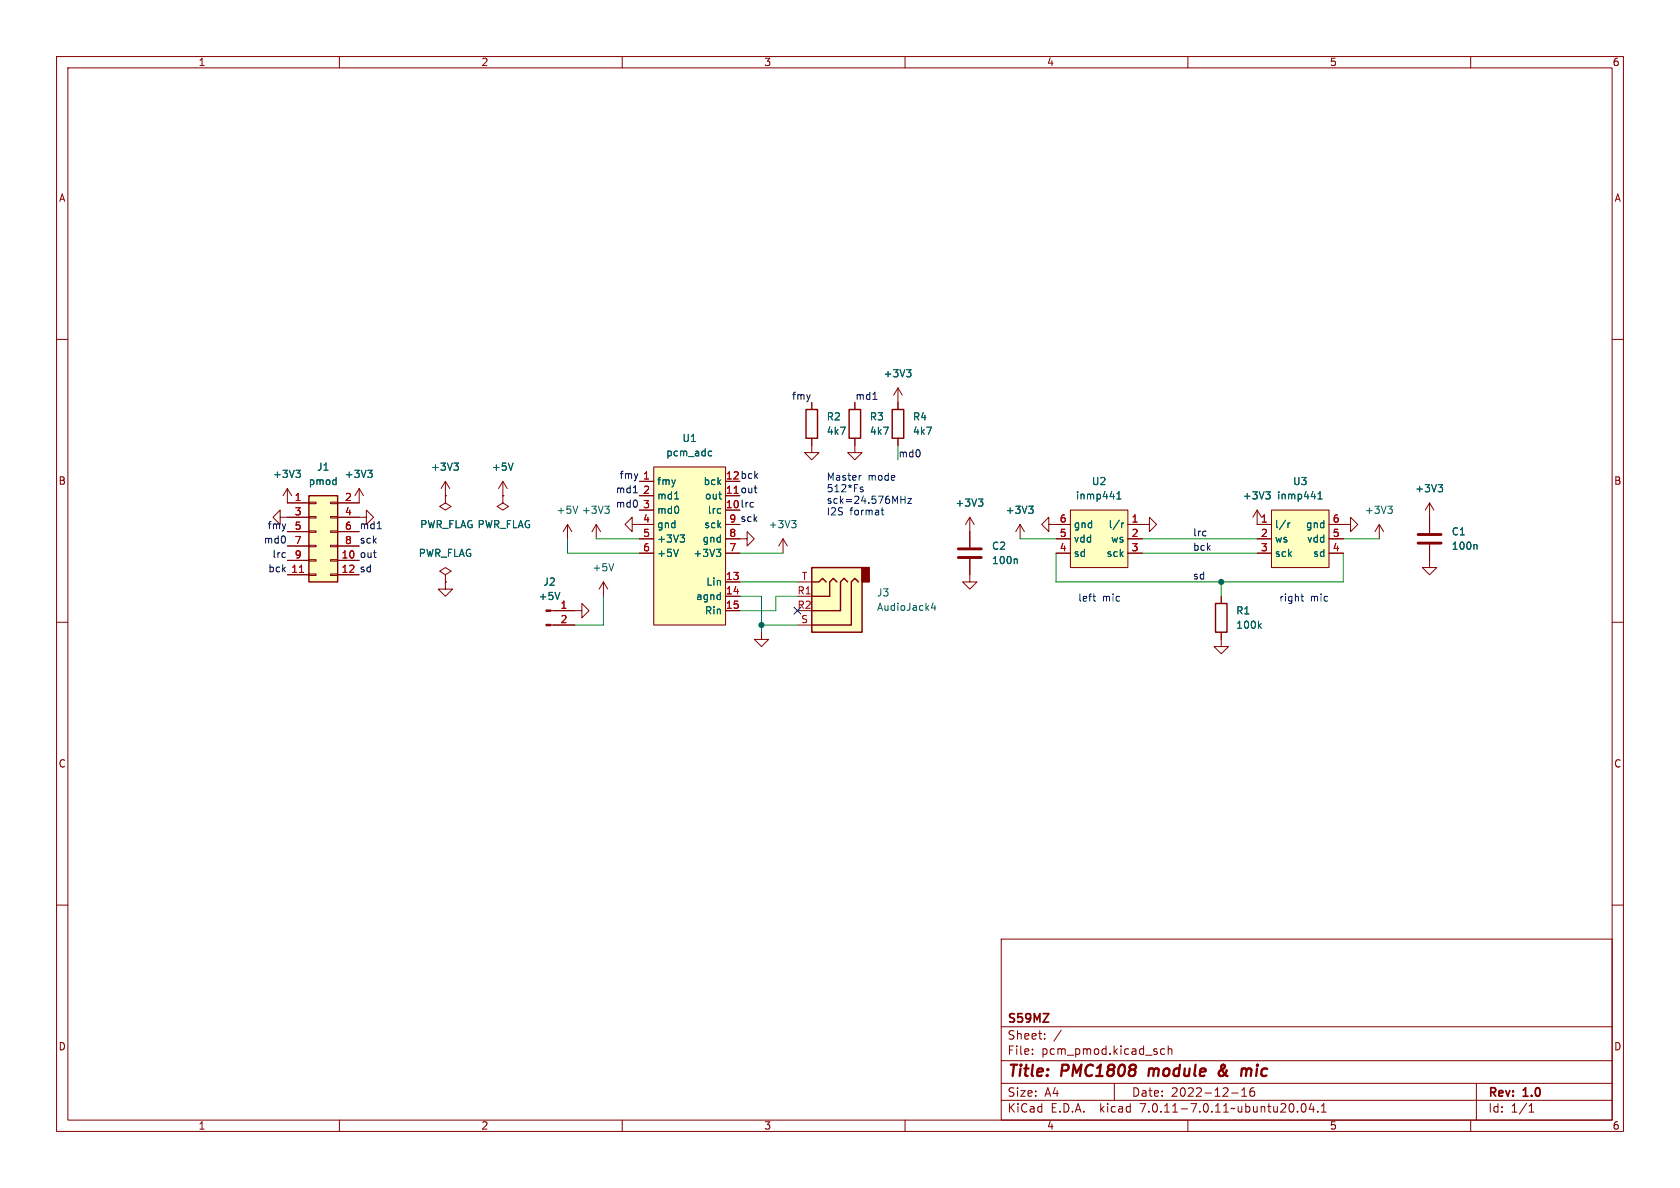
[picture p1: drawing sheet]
<svg xmlns="http://www.w3.org/2000/svg" width="297mm" height="210mm" viewBox="0 0 297 210" stroke-linecap="round" stroke-linejoin="round" font-family="sans-serif">
<g fill="none" stroke="#840000" stroke-width=".18">
<path d="M10 10h277v190h-277zM12 12h273v186h-273zM60 10v2M110 10v2M160 10v2M210 10v2M260 10v2M10 60h2M285 60h2M143.5 77.5v2.5h1.3l-1.3 1.3-1.3-1.3h1.3M143.5 71.1v1.3M151.1 77.5v2.5h1.3l-1.3 1.3-1.2-1.3h1.2"/>
<path d="M151.1 71.1v1.3M158.7 68.6l-.7 1.3M158.7 68.6v3.8M158.7 77.5v1.2M158.7 68.6l.8 1.3M49.5 91.4v1.3l-1.2-1.3 1.2-1.2v1.2h5.1M50.8 86.4l-.8 1.2M50.8 86.4v2.5h3.8M50.8 86.4l.8 1.2M50.8 99.1h3.8M50.8 94h3.8M50.8 96.5h3.8"/>
<path d="M54.6 98.9h1.3v.3h-1.3zM54.6 96.4h1.3v.2h-1.3zM54.6 93.9h1.3v.2h-1.3zM54.6 91.3h1.3v.3h-1.3zM54.6 88.8h1.3v.2h-1.3zM58.4 98.9h1.3v.3h-1.3zM58.4 96.4h1.3v.2h-1.3zM58.4 93.9h1.3v.2h-1.3zM58.4 91.3h1.3v.3h-1.3zM58.4 88.8h1.3v.2h-1.3zM59.7 91.4h5.1v-1.2l1.2 1.2-1.2 1.3v-1.3M59.7 99.1h3.8"/>
<path d="M59.7 94h3.8M59.7 96.5h3.8M63.5 86.4l-.8 1.2M63.5 86.4v2.5h-3.8M63.5 86.4l.8 1.2M78.7 87.6v1.3l-1 .6 1 .7 1.1-.7-1.1-.6M78.7 87.6h.1M78.7 85.1l-.7 1.3M78.7 85.1v2.5M78.7 85.1l.8 1.3M88.9 87.6v1.3l-1 .6 1 .7 1-.7-1-.6M88.9 87.6h.1"/>
<path d="M88.9 85.1l-.8 1.3M88.9 85.1v2.5M88.9 85.1l.8 1.3M100.3 92.7l-.7 1.3M100.3 92.7v2.6M100.3 92.7l.8 1.3M105.4 92.7l-.8 1.3M105.4 92.7v2.6M105.4 92.7l.8 1.3M111.8 92.7v1.3l-1.3-1.3 1.3-1.3v1.3h3.8M113 85.1h2.6M113 87.6h2.6"/>
<path d="M113 90.2h2.6M113 95.3h2.6M113 97.8h2.6M115.6 82.6h12.7v27.9h-12.7zM128.3 95.3h3.8v-1.3l1.2 1.3-1.2 1.2v-1.2M128.3 92.7h2.5M128.3 97.8h2.5M138.4 95.3l-.7 1.2M138.4 95.3v2.5M138.4 95.3l.8 1.2M171.4 98.8v4.1h1.3l-1.3 1.2-1.2-1.2h1.2M171.4 91.4l-.7 1.3"/>
<path d="M171.4 91.4v5.4M171.4 91.4l.8 1.3M180.3 92.7l.8 1.3M180.3 92.7v2.6M180.3 92.7l-.7 1.3M185.4 92.7v1.3l-1.3-1.3 1.3-1.3v1.3h3.8M186.7 95.3h2.5M186.7 97.8h2.5M189.2 90.2h10.2v10.1h-10.2zM199.4 92.7h3.8v-1.3l1.3 1.3-1.3 1.3v-1.3M199.4 95.3h2.5M199.4 97.8h2.5"/>
<path d="M222.2 90.2v2.5h2.6M222.2 95.3h2.6M222.2 97.8h2.6M222.2 90.2l-.7 1.2M222.2 90.2l.8 1.2M224.8 90.2h10.1v10.1h-10.1zM234.9 92.7h3.9v-1.3l1.2 1.3-1.2 1.3v-1.3M234.9 95.3h2.6M234.9 97.8h2.6M243.8 92.7l-.7 1.3M243.8 92.7v2.6M243.8 92.7l.8 1.3"/>
<path d="M252.7 96.3v4h1.3l-1.3 1.3-1.2-1.3h1.2M252.7 88.9v5.3M252.7 88.9l-.7 1.3M252.7 88.9l.8 1.3M10 110h2M50.8 101.6h3.8M54.6 101.5h1.3v.2h-1.3zM58.4 101.5h1.3v.2h-1.3zM59.7 101.6h3.8M78.7 101.6l1.1-.6-1.1-.7-1 .7 1 .6v1.3M78.7 102.9h.1M78.7 102.9v1.2h1.3l-1.3 1.3-1.2-1.3h1.2"/>
<path d="M97.4 108h5.5v-1.3l1.2 1.3-1.2 1.2v-1.2M97.4 110.5h4.2M106.7 102.9l-.8 1.2M106.7 102.9v2.5M106.7 102.9l.7 1.2M128.3 102.9h2.5M128.3 105.4h2.5M128.3 108h2.5M134.6 111.8v1.2h1.3l-1.3 1.3-1.3-1.3h1.3M141 102.9h2.5M141 105.4h2.5M141 110.5h2.5"/>
<path d="M215.9 111.8v2.5h1.3l-1.3 1.3-1.3-1.3h1.3M215.9 105.4v1.3M285 110h2M10 160h2M285 160h2M177 166h108v32h-108zM60 198v2M110 198v2M160 198v2M177 194.5h108M177 191.5h108M177 187.5h108"/>
<path d="M177 181.5h108M182.5 186.3v.1M182.5 185.5v.1M184.7 183.6v.1M184.7 182.8v.1M187.6 182.1l-1.3 2M197 191.5v3M205.9 185.5l-.4-.1-.3 .3v.4l.1 .2h.6M206.5 185.5l.2-.1 .4 .1 .1 .9M206.5 184.9v1.5M210 198v2M217.7 193.2h1.2"/>
<path d="M219.5 193.8h.9M219.5 192.7l.5-.4v1.5M221.7 192.3a.59 .59 0 0 0-.7 .6v.6l.1 .2 .4 .1 .2-.1 .1-.5-.1-.3h-.5l-.2 .3M229.4 196.5v.1M230.2 195.2l.2-.1a.81 .81 0 0 1 .6 .6 .81 .81 0 0 1-.3 .8l-.2 .1a.81 .81 0 0 1-.3-1.4zM231.8 195l-.3 1.1h.9M232.2 195.6v1M233 196.5v.1M233.6 196.6h.9M233.6 195.5l.4-.4v1.5M260 198v2M261 191.5v6.5"/>
<path d="M270.3 196.6h.9M270.3 195.5l.4-.4v1.5"/>
</g>
<path d="M203.2 188.9l-.2 1.3M216.4 188.8l-.7 .5a.52 .52 0 0 0-.1 .8 .52 .52 0 0 0 .8-.1M216.5 188.3l-.2-.1a.41 .41 0 0 0-.4 .5l.6 1.1M219.8 188.9l.5 .1 .1 .2M220.4 189.2l-.1 1M221.2 189a.5 .5 0 0 0-.8 .2" fill="none" stroke="#840000" stroke-width=".4"/>
<g fill="none" stroke="#006464" stroke-width=".18">
<path d="M125.3 79.8h.5M160.3 65.3h.7l-.4 .5M160.8 65.8l.2 .3v.3l-.2 .2M52.3 83.1h.8l-.4 .5M52.9 83.6l.2 .3v.3l-.2 .2M65 83.1h.8l-.4 .5M65.6 83.6l.2 .3v.3l-.2 .2M80.3 81.9h.7l-.4 .4M80.8 82.3l.2 .3v.3l-.2 .2M90.7 81.9l-.4 1.2M102.1 89.5l-.4 1.2M106.9 89.5h.8l-.4 .5"/>
<path d="M107.5 90l.2 .2v.3l-.2 .2M108.5 99.6l-.4 1.3M119.3 88.2h.7M119.9 97.1l-.4 1.3M120.2 94.6h.8l-.4 .4M120.8 95l.2 .3v.3l-.2 .2M125.3 80.5h.5M127.2 97.6l.2 .2v.3l-.2 .3M127.4 97.1l-.4 .5M139.9 92h.8l-.4 .5M140.5 92.5l.2 .2v.3l-.2 .3M173 88.2h.7l-.4 .5"/>
<path d="M173.5 88.7l.2 .2v.3l-.2 .3M179.7 98.8l.1 .2v.6M181.9 89.5h.7l-.4 .5M182.4 90l.2 .2v.3l-.2 .2M197.5 88.2h.7M197.5 87.3l.3-.4v1.3M198.3 92.4v.9M198.7 92.4l-.4 .3M223.8 86.9h.7l-.4 .5M224.3 87.4l.2 .3v.3l-.2 .2M227.7 92.4v.9M228.1 92.4l-.4 .3"/>
<path d="M233 88.2h.7M233 87.3l.4-.4v1.3M245.4 89.5h.7l-.4 .5M245.9 90l.2 .2v.3l-.2 .2M254.2 85.7h.8l-.4 .5M254.8 86.2l.2 .2v.3l-.2 .2M260.9 96.3l.2 .1v.7M99 104.7l-.5 1.3M165 106.6l-.3 .9h.8M165.3 107v.9M222.6 110.6l.4 .5M223 110.2l-.5 .5"/>
</g>
<path d="M142.5 72.4h2v5.1h-2zM150.1 72.4h2v5.1h-2zM157.7 72.4h2.1v5.1h-2.1zM54.6 87.6h5.1v15.3h-5.1zM143.5 100.3h8.9v11.5h-8.9zM143.5 102.9h1.3l.6-.7 .6 .7M148 102.9l-.7-.7-.6 .7v2.5h-3.2M149.9 102.9l-.7-.7-.6 .7v5.1h-5.1M151.8 102.9l-.7-.7-.6 .7v7.6h-7M214.9 106.7h2v5.1h-2z" fill="none" stroke="#840000" stroke-width=".25"/>
<path d="M169.4 98.6h4.1M169.4 97h4.1M250.7 96h4.1M250.7 94.5h4.1" fill="none" stroke="#840000" stroke-width=".51"/>
<g fill="#ffffc2" stroke="#ffffc2" stroke-width=".18">
<path d="M115.6 82.6h12.7v27.9h-12.7z"/>
<path d="M143.5 100.3h8.9v11.5h-8.9z"/>
<path d="M54.6 87.6h5.1v15.3h-5.1z"/>
<path d="M224.8 90.2h10.1v10.1h-10.1z"/>
<path d="M189.2 90.2h10.2v10.1h-10.2z"/>
</g>
<g fill="#840000" stroke="#840000" stroke-width=".18">
<path d="M96.5 110.4h.9v.2h-.9z"/>
<path d="M96.5 107.8h.9v.3h-.9z"/>
</g>
<path d="M152.4 100.3h1.3v2.6h-1.3z" fill="#840000" stroke="#840000" stroke-width=".25"/>
<path d="M52.9 101.2h.8" fill="none" stroke="#a90000" stroke-width=".18"/>
<path d="M154.3 70.6h.7M66.7 93.5h.7M112 87.1h.7" fill="none" stroke="#0f0f0f" stroke-width=".18"/>
<path d="M152.1 86.5l.5 .2v.2h-.4M152.1 86.2h.5M152.3 84l-.3 .1M155.8 90.2h.4M155.9 89.8v1l.3 .2M159.3 88.3h.7M160 87.7v1.3M160.5 88.1h.6l-.6 .9h.6M193.2 105.4h.5M193.4 106.1l.3 .2M230 105.4h.5M230.2 105v1.1l.3 .2" fill="none" stroke="#0000c2" stroke-width=".18"/>
<g fill="none" stroke="#009600" stroke-width=".18">
<path d="M158.7 78.7v2.6M100.3 95.3v2.5h12.7M105.4 95.3h7.6M130.8 97.8h7.6M180.3 95.3h6.4M186.7 97.8v5.1h50.8v-5.1M201.9 97.8h20.3M201.9 95.3h20.3M237.5 95.3h6.3M106.7 105.4v5.1h-5.1M130.8 102.9h10.2M130.8 105.4h3.8v6.4"/>
<path d="M134.6 110.5h6.4M141 105.4h-3.8v2.6h-6.4M215.9 102.9v2.5"/>
</g>
<path d="M140.4 107.3l1.2 1.3M141.6 107.3l-1.2 1.3" fill="none" stroke="#000084" stroke-width=".18"/>
<g fill="#009600" stroke="#009600" stroke-width=".18">
<circle cx="215.9" cy="102.9" r=".46"/>
<circle cx="134.6" cy="110.5" r=".46"/>
</g>
<g font-size="2.8" fill="#840000">
<text x="178" y="190.9">Title:</text>
<text x="187.7" y="190.9">PMC1808</text>
<text x="203.9" y="190.9">module</text>
<text x="217.1" y="190.9">&amp;</text>
<text x="221.9" y="190.9">mic</text>
</g>
<g font-size="2.1" fill="#840000">
<text x="178" y="184">Sheet:</text>
<text x="178" y="181.2">S59MZ</text>
<text x="178" y="186.7">File:</text>
<text x="184.1" y="186.7">pcm_pmod.kicad_sch</text>
<text x="178" y="196.9">KiCad</text>
<text x="178" y="194.1">Size:</text>
<text x="184.7" y="194.1">A4</text>
<text x="185.7" y="196.9">E.D.A.</text>
<text x="194.6" y="196.9">kicad</text>
<text x="200" y="194.1">Date:</text>
<text x="201.8" y="196.9">7.0.11-7.0.11~ubuntu20.04.1</text>
<text x="207" y="194.1">2022-12-16</text>
<text x="263" y="194.3">Rev:</text>
<text x="263" y="196.9">Id:</text>
<text x="267.1" y="196.9">1/1</text>
<text x="269.4" y="194.3">1.0</text>
</g>
<g font-size="1.8" fill="#840000">
<text x="35" y="11.9">1</text>
<text x="85" y="11.9">2</text>
<text x="135" y="11.9">3</text>
<text x="185" y="11.9">4</text>
<text x="235" y="11.9">5</text>
<text x="285" y="11.9">6</text>
<text x="10.3" y="35.9">A</text>
<text x="285.3" y="35.9">A</text>
<text x="10.3" y="85.9">B</text>
<text x="128.2" y="89.9">10 lrc</text>
<text x="128.2" y="84.8">12 bck</text>
<text x="285.3" y="85.9">B</text>
<text x="10.3" y="135.9">C</text>
<text x="285.3" y="135.9">C</text>
<text x="10.3" y="185.9">D</text>
<text x="285.3" y="185.9">D</text>
<text x="35" y="199.9">1</text>
<text x="85" y="199.9">2</text>
<text x="135" y="199.9">3</text>
<text x="185" y="199.9">4</text>
<text x="235" y="199.9">5</text>
<text x="285" y="199.9">6</text>
</g>
<g font-size="1.8" fill="#0f0f0f">
<text x="139.9" y="70.8">fmy</text>
<text x="151.1" y="70.8">md1</text>
<text x="158.7" y="80.9">md0</text>
<text x="108.8" y="89.8">md0</text>
<text x="108.8" y="87.3">md1</text>
<text x="109.4" y="84.7">fmy</text>
<text x="47.2" y="93.6">fmy</text>
<text x="63.5" y="93.6">md1</text>
<text x="128.8" y="92.5">9 sck</text>
<text x="210.8" y="94.9">lrc</text>
<text x="46.5" y="96.2">md0</text>
<text x="47.3" y="101.3">bck</text>
<text x="48.1" y="98.7">lrc</text>
<text x="63.5" y="96.2">sck</text>
<text x="63.5" y="101.3">sd</text>
<text x="63.5" y="98.7">out</text>
<text x="210.8" y="97.4">bck</text>
<text x="210.8" y="102.5">sd</text>
</g>
<g font-size="1.8" fill="#006464">
<text x="156.1" y="66.9">+3V3</text>
<text x="146.1" y="74.5">R2</text>
<text x="146.1" y="77.1">4k7</text>
<text x="153.7" y="74.5">R3</text>
<text x="153.7" y="77.1">4k7</text>
<text x="161.3" y="74.5">R4</text>
<text x="161.3" y="77.1">4k7</text>
<text x="56" y="83.4">J1</text>
<text x="76.1" y="83.4">+3V3</text>
<text x="86.9" y="83.4">+5V</text>
<text x="117.7" y="80.9">pcm_adc</text>
<text x="120.5" y="78.3">U1</text>
<text x="48.2" y="84.7">+3V3</text>
<text x="54.5" y="86">pmod</text>
<text x="60.9" y="84.7">+3V3</text>
<text x="116.1" y="86">fmy</text>
<text x="116.1" y="88.5">md1</text>
<text x="124.3" y="86">bck</text>
<text x="124.5" y="88.5">out</text>
<text x="168.8" y="89.8">+3V3</text>
<text x="190.1" y="88.5">inmp441</text>
<text x="192.9" y="86">U2</text>
<text x="219.6" y="88.5">+3V3</text>
<text x="225.7" y="88.5">inmp441</text>
<text x="228.5" y="86">U3</text>
<text x="250.1" y="87.2">+3V3</text>
<text x="74.2" y="93.6">PWR_FLAG PWR_FLAG</text>
<text x="98.3" y="91">+5V</text>
<text x="102.8" y="91">+3V3</text>
<text x="116.1" y="91">md0</text>
<text x="116.1" y="93.6">gnd</text>
<text x="124.4" y="93.6">sck</text>
<text x="125" y="91">lrc</text>
<text x="135.8" y="93.6">+3V3</text>
<text x="177.7" y="91">+3V3</text>
<text x="189.7" y="93.6">gnd</text>
<text x="195.9" y="93.6">l/r</text>
<text x="225.3" y="93.6">l/r</text>
<text x="230.8" y="93.6">gnd</text>
<text x="241.2" y="91">+3V3</text>
<text x="256.6" y="94.8">C1</text>
<text x="73.9" y="98.7">PWR_FLAG</text>
<text x="104.6" y="101.2">+5V</text>
<text x="116.1" y="96.1">+3V3</text>
<text x="116.1" y="98.7">+5V</text>
<text x="122.5" y="98.7">+3V3</text>
<text x="124.1" y="96.1">gnd</text>
<text x="175.3" y="97.4">C2</text>
<text x="175.3" y="99.9">100n</text>
<text x="189.7" y="98.7">sd</text>
<text x="189.7" y="96.1">vdd</text>
<text x="195.5" y="98.7">sck</text>
<text x="196.3" y="96.1">ws</text>
<text x="225.3" y="96.1">ws</text>
<text x="225.3" y="98.7">sck</text>
<text x="231" y="96.1">vdd</text>
<text x="232.1" y="98.7">sd</text>
<text x="256.6" y="97.4">100n</text>
<text x="95.1" y="106.3">+5V</text>
<text x="96" y="103.7">J2</text>
<text x="123" y="106.3">agnd</text>
<text x="124.8" y="103.7">Lin</text>
<text x="154.9" y="105.6">J3</text>
<text x="124.5" y="108.8">Rin</text>
<text x="154.9" y="108.2">AudioJack4</text>
<text x="218.4" y="108.8">R1</text>
<text x="218.4" y="111.4">100k</text>
</g>
<g font-size="1.8" fill="#a90000">
<text x="52" y="88.6">1</text>
<text x="60.9" y="88.6">2</text>
<text x="113.6" y="84.8">1</text>
<text x="113.6" y="87.4">2</text>
<text x="113.6" y="89.9">3</text>
<text x="128.2" y="87.4">11 out</text>
<text x="128.2" y="89.9">10</text>
<text x="128.2" y="87.4">11</text>
<text x="128.2" y="84.8">12</text>
<text x="52" y="91.2">3</text>
<text x="52" y="93.7">5</text>
<text x="60.9" y="91.2">4</text>
<text x="60.9" y="93.7">6</text>
<text x="113.6" y="92.5">4</text>
<text x="113.6" y="95">5</text>
<text x="128.8" y="95">8</text>
<text x="128.8" y="92.5">9</text>
<text x="187.3" y="95">5</text>
<text x="187.3" y="92.5">6</text>
<text x="200" y="92.5">1</text>
<text x="200" y="95">2</text>
<text x="222.8" y="92.5">1</text>
<text x="222.8" y="95">2</text>
<text x="235.5" y="95">5</text>
<text x="235.5" y="92.5">6</text>
<text x="51.4" y="101.3">11</text>
<text x="52" y="96.3">7</text>
<text x="52" y="98.8">9</text>
<text x="60.3" y="98.8">10</text>
<text x="60.3" y="101.3">12</text>
<text x="60.9" y="96.3">8</text>
<text x="113.6" y="97.5">6</text>
<text x="128.8" y="97.5">7</text>
<text x="187.3" y="97.5">4</text>
<text x="200" y="97.5">3</text>
<text x="222.8" y="97.5">3</text>
<text x="235.5" y="97.5">4</text>
<text x="99" y="107.7">1</text>
<text x="128.2" y="102.6">13</text>
<text x="128.2" y="105.2">14</text>
<text x="128.2" y="107.7">15</text>
<text x="140.9" y="105.2">R1</text>
<text x="140.9" y="107.7">R2</text>
<text x="141.7" y="102.6">T</text>
<text x="99" y="110.2">2</text>
<text x="141.5" y="110.2">S</text>
</g>
<g font-size="1.8" fill="#0000c2">
<text x="146" y="85.1">Master</text>
<text x="146" y="87.1">512*Fs</text>
<text x="146" y="89.1">sck=24.576MHz</text>
<text x="153.4" y="85.1">mode</text>
<text x="146" y="91.2">I2S</text>
<text x="150.2" y="91.2">format</text>
<text x="190.5" y="106.4">left</text>
<text x="194.9" y="106.4">mic</text>
<text x="226.1" y="106.4">right</text>
<text x="231.6" y="106.4">mic</text>
</g>
</svg>
